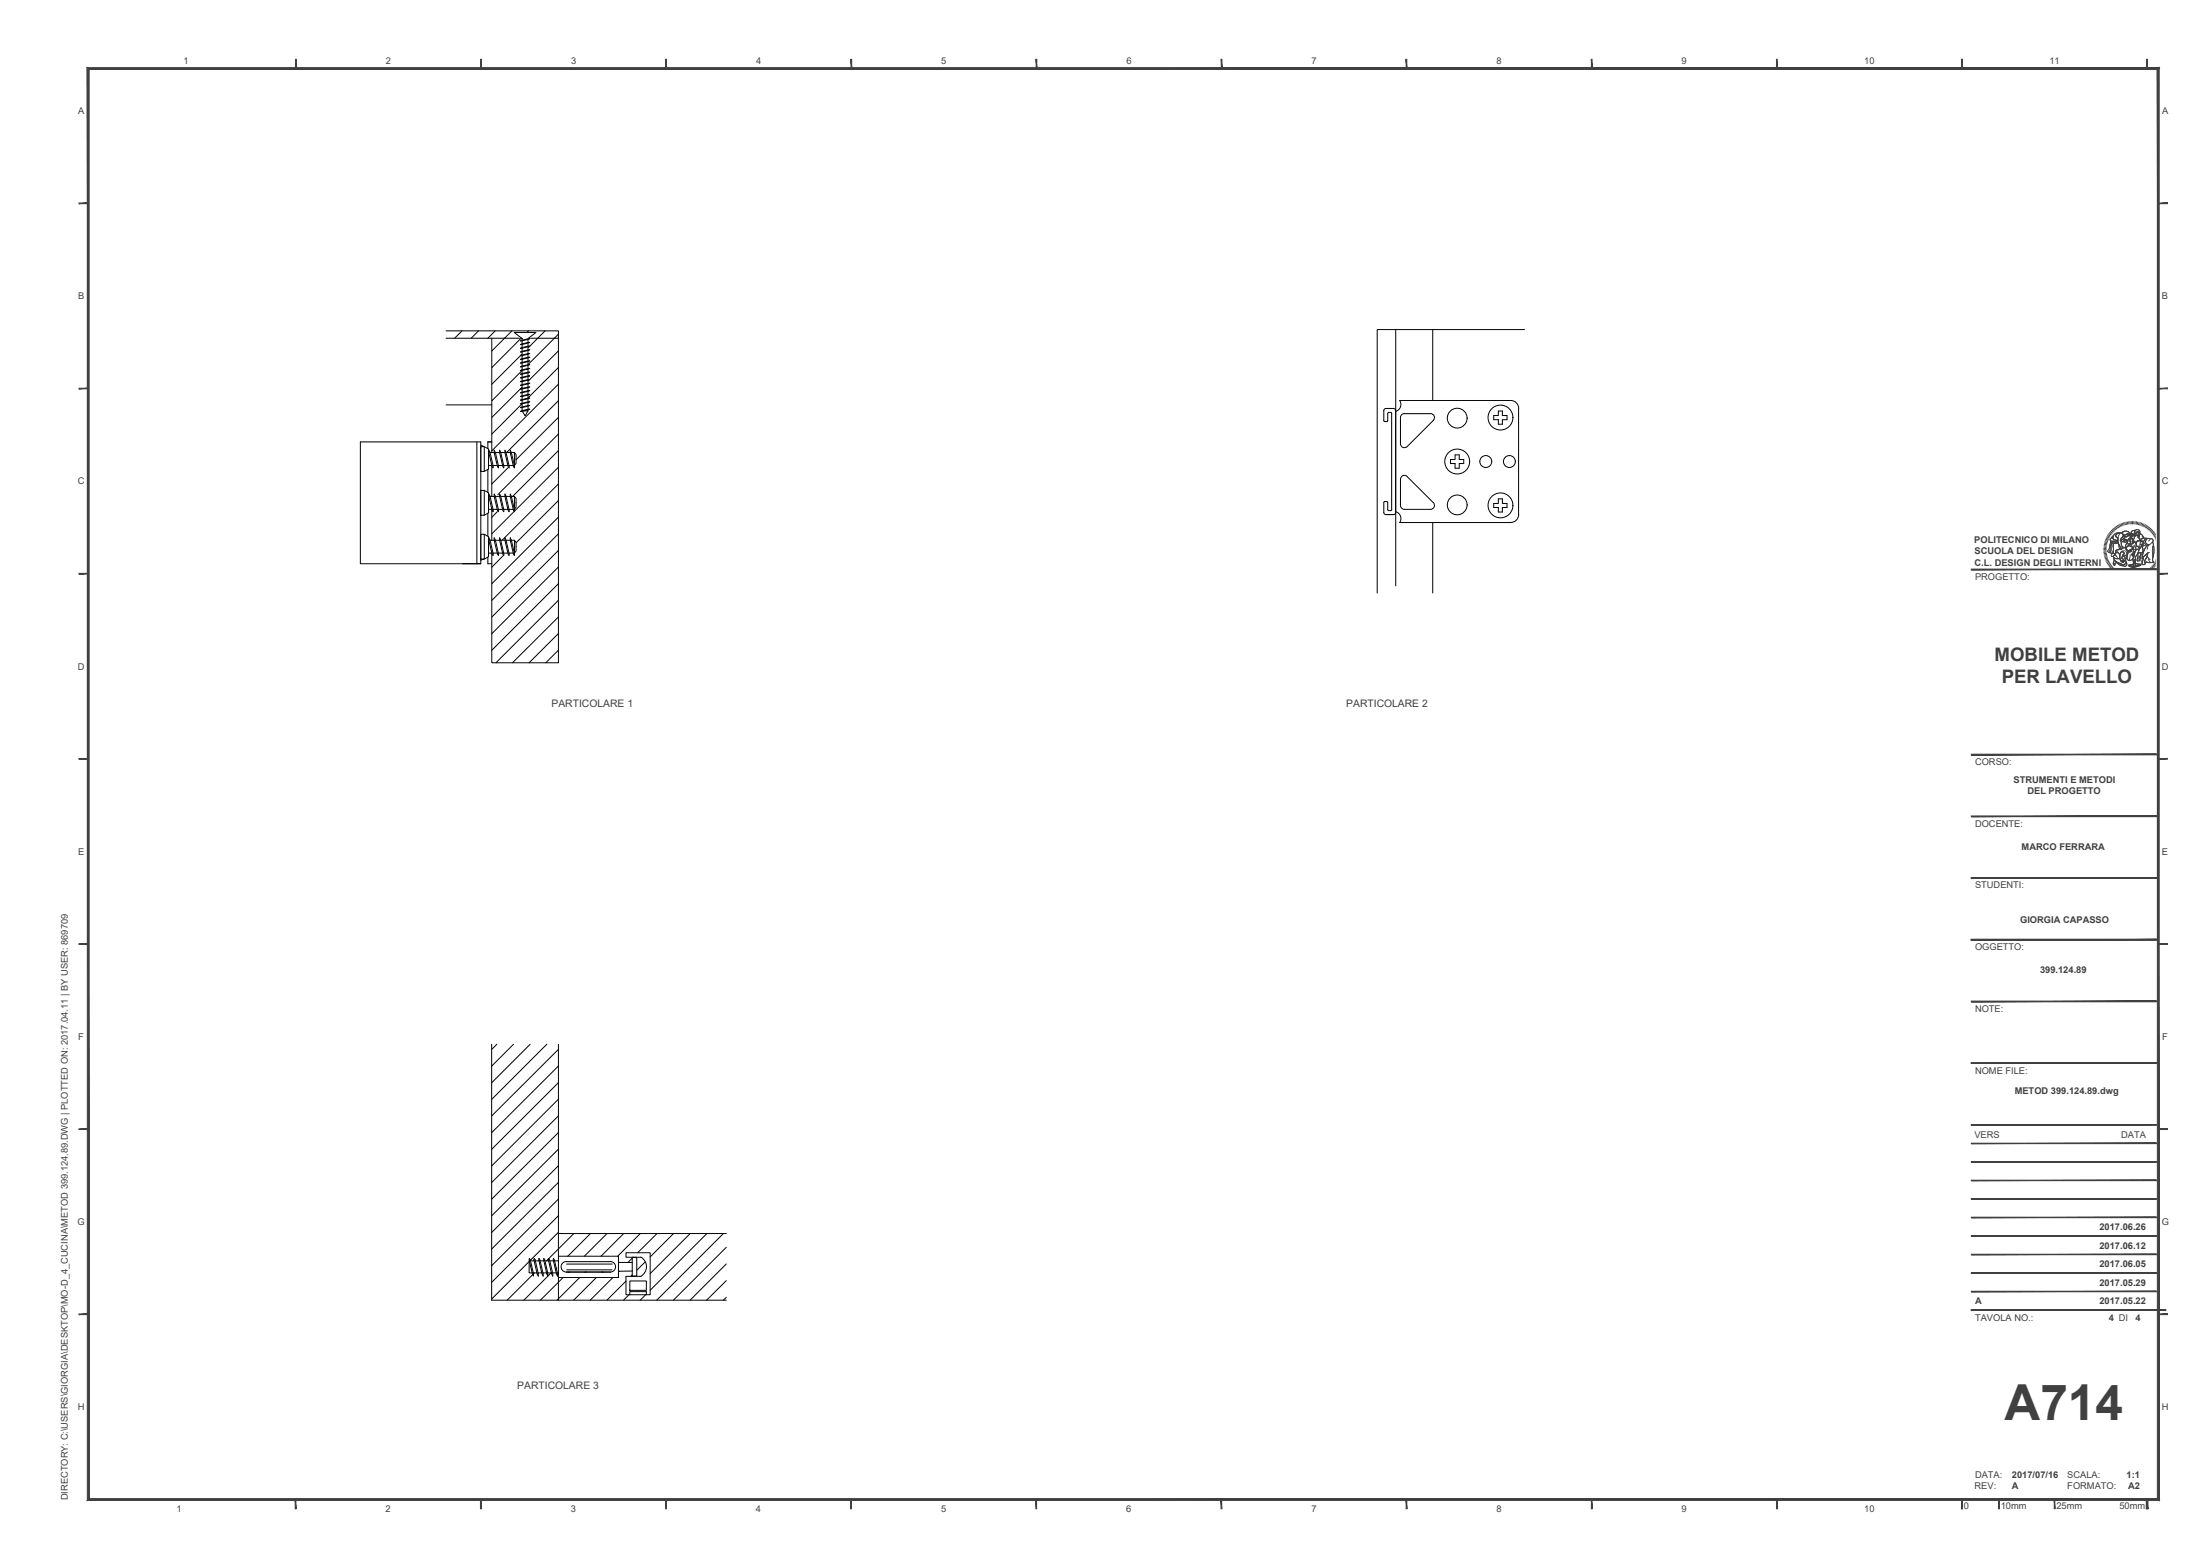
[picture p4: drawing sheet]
<svg xmlns="http://www.w3.org/2000/svg" width="594mm" height="420mm" viewBox="0 0 594 420" stroke-linecap="round" stroke-linejoin="round" font-family="sans-serif">
<!-- layer: 0 -->
<g fill="none" stroke="#000" stroke-width=".27">
<path d="M120.5 89.3h30.3v2h-7.5M120.5 91.3h19.8M132.8 91.3v30.9M150.8 91.3v87.7h-18v-29.6M376.9 89h-5v71.1M386.9 89h24.8M120.5 109.3h12.3M386.9 108.1v-19.1h-10v69.2M132.8 125.7v8.3M132.8 137.5v8.4M386.9 141.1v19M132.8 282v69.1h63.3"/>
<path d="M150.8 282v57.2M150.8 333.1h45.3M150.8 345v6.1"/>
</g>
<!-- layer: costr -->
<g fill="none" stroke="#000" stroke-width=".27">
<path d="M124.8 89.3l-2 2M129.2 89.3l-2 2M133.7 89.3l-2 2M138.2 89.3l-5.4 5.5M140.8 91.3l-8 8M140.9 95.7l-8.1 8.1M142.7 89.3l-.4 .5M147.2 89.3l-4.5 4.5M150.8 90.2l-8.1 8.1M150.8 94.7l-8.1 8.1M150.8 99.2l-8.1 8.1M140.9 100.1l-8.1 8.1"/>
<path d="M140.9 104.6l-8.1 8.1M140.9 109.1l-8.1 8.1M150.8 103.7l-18 18M150.8 108.2l-14 14M150.8 112.7l-11.4 11.4M150.8 117.2l-16.4 16.4M134.3 138.2l-1.5 1.5M137.2 126.3l-4.4 4.4M138.8 138.2l-6 6M150.8 121.7l-12.3 12.3M150.8 126.2l-11.8 11.7M150.8 130.7l-15.2 15.2"/>
<path d="M150.8 135.2l-11.4 11.4M150.8 139.6l-18 18M136 150l-3.2 3.2M150.8 144.1l-18 18M150.8 148.6l-18 18M150.8 153.1l-18 18M150.8 157.6l-18 18M150.8 162.1l-16.9 16.9M150.8 166.6l-12.4 12.4M150.8 171.1l-7.9 7.9M150.8 175.6l-3.4 3.4M134.2 282l-1.4 1.4"/>
<path d="M138.7 282l-5.9 5.9M143.2 282l-10.4 10.4M147.7 282l-14.9 14.9M150.8 283.3l-18 18M150.8 287.8l-18 18M150.8 292.3l-18 18M150.8 296.8l-18 18M150.8 301.3l-18 18M150.8 305.8l-18 18M150.8 310.3l-18 18M150.8 314.8l-18 18M150.8 319.3l-18 18"/>
<path d="M148.1 339.9l-.5 .6M150.8 323.8l-18 18M150.8 328.3l-18 18M150.8 332.7l-7.6 7.6M154.9 333.1l-6.7 6.8M159.4 333.1l-6.1 6.1M163.9 333.1l-6.1 6.1M168.4 333.1l-6.1 6.1M170.7 339.7l-1.1 1.2M171 339.5h-.1M172.9 333.1l-6.1 6.1M177.4 333.1l-5.2 5.2"/>
<path d="M181.9 333.1l-6.3 6.3M186.4 333.1l-10.8 10.8M190.9 333.1l-15.3 15.3M195.3 333.1l-17.9 18M196.1 336.8l-14.3 14.3M142.9 340.6l-10.1 10.2M143.9 344.2l-6.9 6.9M144.3 343.7l-.3 .3M148.8 343.7l-7.3 7.4M150.1 342.4h.1M152 345l-6.1 6.1M153.5 343.5h.1"/>
<path d="M156.5 345l-6.1 6.1M158 343.5h.1M161 345l-6.1 6.1M162.5 343.5h.1M165.5 345l-6.1 6.1M167.2 343.3l-.2 .2M169 345.9l-5.1 5.2M169.9 349.6l-1.5 1.5M170.7 344.2l-.4 .4M174.2 340.7l-2.3 2.3M174.4 349.6l-1.5 1.5M196.1 341.3l-9.8 9.8"/>
<path d="M196.1 345.8l-5.3 5.3M196.1 350.3l-.8 .8"/>
</g>
<!-- layer: meccanismi -->
<g fill="none" stroke="#000" stroke-width=".27">
<path d="M97.3 119.3h32.5v32.9h-32.5zM128.8 119.3v32.9M132.8 119.3h-1.1v1.8M373.9 113.8l-.2-.2v-3l.5-.3 2.3 .1 .4 .4v27.6l-.2 .4-.4 .1M374.5 113.8h-.6h.6M374.5 113.8l.2-.2 .1-2.1 .2-.1h.6l.2 .1v26.2l-.2 .2-.8-.2-.1-2-.2-.3M379.2 111.7h7.1M379.3 111.7a1.08 1.08 0 0 0-1.1 1.1v7a1.08 1.08 0 0 0 .6 1 1.08 1.08 0 0 0 1.2-.2l7-7.1M386.3 111.7a1.08 1.08 0 0 1 1 .6 1.08 1.08 0 0 1-.3 1.2M410.1 110.3v28.6M410.1 110.3a2.14 2.14 0 0 0-2.1-2.2h-30a1.91 1.91 0 0 1-1.1 3M129.8 120.2l.8 .3"/>
<path d="M131.7 126.8v6.2M131.7 138.6v6.2M373.9 135.4l-.2 .3v2.7l.1 .4 .4 .1M374.2 138.9h2.1h-2.1M374.5 135.4h-.6h.6M376.9 138.2a1.91 1.91 0 0 1 1.1 2.9h30a2.14 2.14 0 0 0 2.1-2.2M378.2 129.4a1.08 1.08 0 0 1 .6-1 1.08 1.08 0 0 1 1.2 .3l7 7M378.2 129.5v7M387 135.7a1.08 1.08 0 0 1 .3 1.2 1.08 1.08 0 0 1-1 .6h-7a1.08 1.08 0 0 1-1.1-1M124.9 152.2h4.9M130.6 151l-.8 .3M131.7 150.4v1.8h1.1"/>
<circle cx="393.5" cy="112.9" r="2.67"/>
<circle cx="393.5" cy="136.3" r="2.67"/>
<circle cx="401.2" cy="124.6" r="1.61"/>
<circle cx="407.6" cy="124.6" r="1.61"/>
</g>
<!-- layer: viti -->
<g fill="none" stroke="#000" stroke-width=".27">
<path d="M138.9 89.8h5.8l-2.1 1.6v19.6h-1.6v-19.6zM140.5 92.1l2.5-.6zM140.5 93.1l2.5-.6zM140.5 94.1l2.5-.6zM140.5 95.1l2.5-.6zM140.5 96.1l2.5-.6zM140.5 97.1l2.5-.6zM140.5 98.1l2.5-.6zM140.5 99.1l2.5-.6zM140.5 100.1l2.5-.6zM140.5 101.1l2.5-.6zM140.5 102.1l2.5-.6z"/>
<path d="M140.5 103.1l2.5-.6zM140.5 104.1l2.5-.6zM140.5 105.1l2.5-.6zM140.5 106l2.5-.5zM140.5 107l2.5-.5zM140.5 108l2.5-.5zM140.5 109l2.5-.5zM140.5 110l2.5-.5zM140.5 111.1l2.5-.6zM141 111l.8 1.3 .8-1.3M403.4 112.2h1.2v-1.2h1.1v1.2h1.2v1.1h-1.2v1.2h-1.1v-1.2h-1.2zM129.8 120.6h1v6.7h-1z"/>
<path d="M129.8 132.4h1v6.7h-1zM130.8 120.6l1.1 .6v5.5l-1.1 .6M130.8 132.4l1.1 .7v5.4l-1.1 .6M131.9 122.2h7v3.5h-7M131.9 134h7v3.5h-7M132 121.6l.3 .6 .8 4.1-.2-.3zM132 133.4l.3 .6 .8 4.2-.2-.3zM133.5 121.6l.3 .6 .8 4.1-.2-.3-.9-3.7zM133.5 133.4l.3 .6 .8 4.2-.2-.3-.9-3.8zM134.9 121.6l.3 .6 .8 4.1-.2-.3-.9-3.7zM134.9 133.4l.3 .6 .8 4.2-.2-.3zM136.4 121.6l.2 .6 .9 4.1-.3-.3-.8-3.7z"/>
<path d="M136.4 133.4l.2 .6 .9 4.2-.3-.3zM137.8 121.6l.3 .6 .8 4.1-.2-.3-.9-3.7zM137.8 133.4l.3 .6 .8 4.2-.2-.3zM138.9 122.2l.5 .6v2.3l-.5 .6M138.9 134l.5 .6v2.3l-.5 .6M392.9 122.8h1.1v1.3h1.3v1.1h-1.3v1.2h-1.1v-1.2h-1.2v-1.1h1.2zM403.4 135.9h1.2v-1.2h1.1v1.2h1.2v1.1h-1.2v1.3h-1.1v-1.3h-1.2zM129.8 144.3h1v6.7h-1zM130.8 144.3l1.1 .6v5.4l-1.1 .7M131.9 145.9h7v3.5h-7M132 145.2l.3 .7 .8 4.1-.2-.3zM133.5 145.2l.3 .7 .8 4.1-.2-.3-.9-3.8z"/>
<path d="M134.9 145.2l1.2 4.4-.1 .4-.2-.3-.9-3.8zM136.4 145.2l1.1 4.4v.4l-.3-.3-.8-3.8zM137.8 145.2l1.2 4.4-.1 .4-.2-.3-.9-3.8zM138.9 145.9l.5 .5v2.4l-.5 .6M143 339.8l.2 .3 .8 3.8v.7l-.2-.6zM144.3 339.8l.2 .3 .9 3.8v.7l-.4-.6-.8-3.8zM145.5 339.8l.3 .3 .9 3.8v.7l-.3-.6zM146.9 339.8l.2 .3 .9 3.8v.7l-.3-.6zM148.2 339.8l.2 .3 .9 3.8v.7l-.3-.6-.9-3.8zM149.5 339.8l.2 .3 .8 3.8v.7l-.2-.6zM150.8 339.2h16.2v5.8h-16.2zM170.7 339.5h1.2v5.1h-1.2z"/>
<path d="M173.1 339.4a3 3 0 0 1 0 5.2h-4.1v5h6.6v-11.3h-6.6v1.2h4.1M150.8 340.5h-7.9v3.2h7.9M153 341.3h12.3M153 342.9h12.3M153.2 343.5a1.42 1.42 0 0 1-1.7-1.4 1.42 1.42 0 0 1 1.5-1.4h11.9a1.41 1.41 0 0 1 1.3 1.4 1.41 1.41 0 0 1-1.3 1.4h-11.9M167 340.9h3.7M170.1 349.6v-.8h4.4v.8M170.1 345.9h4.4v2.5h-4.4zM170.8 343.2l-3.8 .1"/>
<circle cx="405.2" cy="112.8" r="3.4"/>
<circle cx="393.5" cy="124.6" r="3.4"/>
<circle cx="405.2" cy="136.5" r="3.4"/>
</g>
<!-- layer: G-ANNO-LOGO -->
<g fill="none" stroke="#404040" stroke-width=".27">
<path d="M568.1 148.4h.7M568.1 148.1h.7M568.1 147.7l.7 .1M568.2 147.4h.6M568.2 147l.7 .1M568.3 146.7l.6 .1M568.4 146.3l.6 .2M568.5 146l.6 .2M568.6 145.6l.7 .3M568.8 145.3l.6 .3M568.8 148.8h-.7M568.8 149.1h-.7"/>
<path d="M568.8 149.4l-.6 .1M568.9 149.7l-.7 .2M568.9 145l.6 .3M568.9 150l-.6 .2M569 150.4l-.6 .1M569.1 144.7l.6 .3M569.1 150.7l-.6 .2M569.2 151l-.6 .2M569.3 144.4l.5 .3M569.3 151.3l-.6 .2M569.5 144.1l.5 .3M569.5 151.6l-.6 .3"/>
<path d="M569.6 151.9l-.5 .3M569.7 143.8l.5 .4M569.8 152.1l-.6 .4M569.9 143.5l.5 .4M570 152.4l-.6 .4M570 146l.8 .1a.67 .67 0 0 0 1.1-.1l.1 .6h-.4a1.44 1.44 0 0 1-1.7-.4zM570 146v.5M570.1 143.2l.5 .5M570.2 146.6l-.3 .4-.1 1.4-.4 .7 .4 .2M570.2 152.7l-.6 .4M570.4 143l.4 .5M570.4 152.9l-.6 .5"/>
<path d="M570.4 144.9l.2-.1a.64 .64 0 0 0 .4 1l.8 .2a.8 .8 0 0 1-1.1 .1l-.5 .1-.4-.3zM570.4 146.6l.4 .1-.2 .4v2.3a.53 .53 0 0 1-.7-.2 .53 .53 0 0 1 .2-.7v-1.4zM570.4 146.6l-.1 .1a1.97 1.97 0 0 0-.2 1.8l-.3 .8 .7 .1M570.6 144.8l-.2 .1a.72 .72 0 0 0-.3 1.3l.7-.1a.67 .67 0 0 0 1-.1h.1M570.6 153.2l-.5 .4M570.6 142.7l.5 .5M570.7 144.6l.3-.2a1.59 1.59 0 0 1 1.5-.5h.1a1 1 0 0 0-1.2 1l.5 .3v.8l-1-.3a.64 .64 0 0 1-.3-.9zM570.7 150.2a1.19 1.19 0 0 0 1.7 .5M570.8 150.5l.7 .4 .9-.2 .5 .8-.1 .2 .2-.2 .2 .4v-.6l.2 .4-.1-.4 .4 .1-.3-.3a.53 .53 0 0 1-.3-.8l.1-.3 .4 .2 .3 1a.87 .87 0 0 1-.2 1.2 .87 .87 0 0 1-1.2-.2l-1.5-1zM570.8 150.5v.5l.6 .6 2.1 1M570.8 153.4l-.5 .5M570.8 146.7h.5a.9 .9 0 0 1 1.1 .7l.1 .9-.5 .1a.46 .46 0 0 0-.6 .2 .46 .46 0 0 0 .1 .6l-.3 .3a.46 .46 0 0 1-.6-.1 .46 .46 0 0 1 0-.6v-1.7z"/>
<path d="M570.8 146.7l-.2 .4 .1 2.3M570.9 142.5l.4 .5M570.9 151.2l1.6 1a1 1 0 0 0 1.6-.4 .66 .66 0 0 1 .1 1 .66 .66 0 0 1-1 0l-.5-.1-1.3-.8-.4 .3 .2 .2-.1 .2a.57 .57 0 0 1-.5-.5 .57 .57 0 0 1 .3-.6zM570.9 151.2l-.1 .5a.43 .43 0 0 0-.2 .6 .43 .43 0 0 0 .6 .2 .36 .36 0 0 1 0-.6 .36 .36 0 0 1 .5 .2 2.5 2.5 0 0 0 2.5 .6l.1-.5-.2-.4M571.1 153.6l-.5 .5M571.1 149.7a.5 .5 0 0 0-.8-.2 .5 .5 0 0 0 .1 .8 .73 .73 0 0 1 .7-.4 .73 .73 0 0 1 .6 .6h.1M571.2 142.3l.4 .5M571.3 153.9l-.4 .5M571.3 148.7l1.2-.4 .3 .1 .2-.4 .5-.1a1.01 1.01 0 0 1 1 .9 .99 .99 0 0 1-.2 1 .99 .99 0 0 1-1.1 .2l.2-.3a.28 .28 0 0 0 .3-.3 .28 .28 0 0 0-.3-.3 .47 .47 0 0 0-.6-.1 .47 .47 0 0 0-.2 .5l-.1 .2-.8-.6h-.4zM571.3 149.4l.5-.3a1.28 1.28 0 0 1 .6 1.6 1.15 1.15 0 0 1-1.8-.5l.7-.3-.1-.2zM571.4 144.4a1.03 1.03 0 0 1 1-.6 1.03 1.03 0 0 1 .9 .8v.1a1.5 1.5 0 0 0-.5 1.9 1.04 1.04 0 0 0 .7 1.3l-.5 .1-.1 .4a.39 .39 0 0 1-.4-.2 .39 .39 0 0 1 .1-.5l-.7-1.3v-1.2l-.1 .1a.53 .53 0 0 1-.4-.9zM571.5 142.1l.4 .5"/>
<path d="M571.6 154l-.4 .6M571.7 149l.7 .7M571.7 149.1l-.2 .1a.42 .42 0 0 0-.2 .7M571.8 141.9l.3 .6M571.8 154.2l-.4 .6M572 146.6l-2-.1-.2 .4a2.86 2.86 0 0 1-.7 2l.3 .2M572.1 141.7l.3 .6M572.1 154.4l-.4 .6M572.1 146.9l.2 1.5M572.3 144.2l-.3 .8-.1 1.2 .6 1.7a.3 .3 0 0 0 0 .4 .3 .3 0 0 0 .4 0l.1-.3 .5-.1-.2-.1a1.25 1.25 0 0 1-.6-1.6l-.1-.4 .2-.5a.77 .77 0 0 0 .5-.9 .77 .77 0 0 0-1-.5 1.69 1.69 0 0 0-1.8 1.4l.4 .4 .9 .3M572.4 154.6l-.3 .6M572.4 141.5l.3 .7"/>
<path d="M572.5 148.3l-.7 .2a.37 .37 0 0 0-.5 .2 .37 .37 0 0 0 .2 .5M572.6 143.9a.97 .97 0 0 0-1.2 1l.5 .3M572.7 154.7l-.3 .6M572.7 141.4l.3 .6M572.8 149l.2-.1a.54 .54 0 0 1 .6 .7l-.3 .1-.2 .6a.59 .59 0 0 0 .4 .9l.2 .2-.4-.1 .1 .4-.2-.4v.6l-.2-.4-.2 .2 .1-.2-.4-.6a1.96 1.96 0 0 1 .3-1.9zM572.8 145.3l.4-.4h.6l-.1 .5-1.1 .5zM572.8 149l.2-.1a.54 .54 0 0 1 .6 .7l-.3 .1-.2 .6a.59 .59 0 0 0 .4 .9l.2 .2-.4-.1 .2 .5-.3-.5v.6l-.2-.4-.2 .2 .1-.2-.4-.6a1.96 1.96 0 0 1 .3-1.9zM572.9 145.8l.7-.4 .3 .3-.3 .1 .1 .5h-.6zM572.9 145.8l.2 .5h.6M573 154.8l-.3 .7M573 143.9a1.17 1.17 0 0 1 2 .3 .77 .77 0 0 0-1.1 .2l-.6-.1M573.1 141.3l.2 .6"/>
<path d="M573.2 143.7l.5-.3 1 .2a.32 .32 0 0 1 .4 .3 .32 .32 0 0 1-.3 .3l-.3-.2-.6 .4a.72 .72 0 0 1-.8-.6zM573.2 155l-.2 .6M573.3 144.3l.7 .1 .5-.4a.45 .45 0 0 1 .2 .5 .45 .45 0 0 1-.3 .4l-.2 .1-.4-.2-.6 .1zM573.4 141.2l.2 .6M573.5 147.9a1.41 1.41 0 0 1 1.1 1.1v.5l-.4 .3M573.6 155.1l-.3 .6M573.6 145.8h.9l-.3 .1v.5a.42 .42 0 0 1-.6-.1 .42 .42 0 0 1 0-.5zM573.6 150.2l.3 1a.79 .79 0 0 1 .1 .9 .79 .79 0 0 1-.9 .3M573.7 145.4l.2 .3M573.7 145.2v.2l-1.1 .5M573.7 148.7l-.7 .2M573.7 141l.2 .7"/>
<path d="M573.8 144.9l-.3 .5M573.9 155.2l-.2 .6M573.9 148.4l.8 .5M574 145.7a.34 .34 0 0 0-.5 .2 .34 .34 0 0 0 .2 .4l.5 .1v-.5l.3-.1-.7 .1M574 148.9a.7 .7 0 0 1 .2 .9 .7 .7 0 0 1-1 .2M574.1 147.8l.6-.4h.6a.66 .66 0 0 1 .5 1h-.6a.55 .55 0 0 1-.5 .4 .55 .55 0 0 1-.5-.5zM574.1 150.7l.8 .7M574.1 148.1a.9 .9 0 0 1 1-.7 .9 .9 0 0 1 .8 .9h-.3l-1.1 .4M574.1 141l.1 .6M574.2 155.3l-.1 .6M574.3 144.8l.1 .1M574.4 144.4l.2 .1"/>
<path d="M574.4 146.7a1.21 1.21 0 0 0-.5 1.3M574.4 150.1l.1 .9M574.4 140.9l.2 .7M574.5 144.4l-.1 .1M574.5 148.7l1.2-.4-.1 .2a.54 .54 0 0 1-.8 .5zM574.5 155.3l-.1 .7M574.6 148.7l.2 .3a.74 .74 0 0 0 .9-.6l.3-.2-.2-.4-.6-.4h-.5l-.6 .7-.2-.1 .3-1.1 .2-.2 .3 .2h1l.5-.4v-.3l.6 .2-.1 .4 .3 .6-.3 .5 .2 .5-.4 .6-.5 .3-.1 .4h-.3l.1 .2h.4l-.1 .4 .2-.3-.2 1.2-1.1 .2-.8-.7 .3-.6 .2-1.1M574.6 149.5l-.4 1-.3 .4M574.8 144.6l.9-.2a.34 .34 0 0 1-.1 .6 .34 .34 0 0 1-.5-.3zM574.8 145.5l.3-.2a.98 .98 0 0 1 1.1 1l-.1 .4-.3-.4a.53 .53 0 0 0 0-.8 .53 .53 0 0 0-.8 .1v.1a.75 .75 0 0 1 0 1.2 .46 .46 0 0 1-.6-.2 .46 .46 0 0 1 .2-.6zM574.8 144.3l-.2 .5-.4 .2-.4-.2-.6 .2M574.8 140.9l.1 .6"/>
<path d="M574.8 155.4l-.1 .6M574.9 152.6l2-.4 1.2 .2-2.1 .6zM574.9 152.6l1.1 .4v.3l-1.1-.4zM575.1 145.4a.81 .81 0 0 1 .8 .3 .81 .81 0 0 1 0 .9l-.2 .3h-.5zM575.2 140.8v.7M575.2 155.4l-.1 .7M575.2 144.4a.39 .39 0 0 1 .6-.3 .39 .39 0 0 1 .1 .6h-.1M575.2 148.9h.1M575.2 149.8l-.3 1.6 1.1-.2M575.3 144.2a.4 .4 0 0 1 .6-.1 .4 .4 0 0 1-.1 .6l-.1-.3h-.5zM575.3 148.5l.2 .1M575.3 148.8l.1 .1"/>
<path d="M575.4 148.6h-.1M575.4 145.6h.1M575.5 145.6l-.2 .1M575.5 155.4v.7M575.5 140.8v.7M575.6 144.5l-.4-.1-.4 .2h.2a.38 .38 0 0 0 .4 .3 .38 .38 0 0 0 .3-.4l-.1-.1 .1 .2M575.6 149.6l.3 .1 .2-.6 .4-.1-.4 1.3v-.4h-.4zM575.6 146.9v.7M575.7 148.4a.57 .57 0 0 1-.4 .5 .57 .57 0 0 1-.6-.1M575.7 145.4l.2 .3-.1 .1M575.8 155.4v.7M575.8 145.6a.42 .42 0 0 0-.6-.3 .42 .42 0 0 0 0 .7 .5 .5 0 0 1 .1 .7 .5 .5 0 0 1-.7 .1l-.2-.2 .2-.3a.84 .84 0 0 1 .2-.9 .84 .84 0 0 1 .9-.1l.5 .9a.24 .24 0 0 1 0 .4 .25 .25 0 0 1-.4-.3"/>
<path d="M575.9 140.8l-.1 .7M575.9 145.9l-.2 .1M575.9 145.7l.1 .5h-.8M575.9 146.6l-.2 .3h-.5M576 153l2.1-.6v.3l-2.1 .6zM576 153v.3M576.1 144.6l.1-.1 .1 .4-.2 .9M576.1 149.5l-.1 .8 .2-.3M576.1 149.1h.1M576.1 155.4l.1 .7M576.2 144.2l.1 .4M576.2 146.2l-.1-.4 .2-.9-.3-.6a.55 .55 0 0 1-.5-.7 .55 .55 0 0 1 .7-.4l.4 .1a1.3 1.3 0 0 0-.1 1.4h.1l.1-.4a.39 .39 0 0 0 .3 .3 .39 .39 0 0 0 .4-.1l-.1 .6h.3a.46 .46 0 0 1 .2 .6 .46 .46 0 0 1-.5 .3l-.5 .4"/>
<path d="M576.2 140.8v.7M576.3 149.5l-.2 .3M576.3 147.2l-.2 1.3M576.3 146.4l.4 .2M576.3 151.3l.2-.1 .2 1-.3-.5-.3 .7zM576.4 148.4l-.4 .4 .1 .4M576.5 155.4v.7M576.5 149l-.4 .1-.2 .6h-.3l.3 .3 .2-.1M576.5 147.3l-.4 .8M576.6 143.3a.79 .79 0 0 0-1.1 .7M576.6 140.9l-.1 .6M576.7 143.2l.7-.2 .5 .6-.1 .8-.4 .8v-.7l.3-.5-.3-.5a1 1 0 0 0-.8 1.3h-.2l.1-.1a1.24 1.24 0 0 1 .2-1.5z"/>
<path d="M576.7 144.3a.39 .39 0 0 0 .3 .3 .39 .39 0 0 0 .4-.1M576.7 143.2a.7 .7 0 0 1 .8-.1 .7 .7 0 0 1 .3 .7l-.1 1.1-.3 .3v-.8l.3-.4a.37 .37 0 0 0-.2-.4 .37 .37 0 0 0-.4 .1l-.4 .3-.1 .7-.2 .1 .1-.1a1.24 1.24 0 0 1 .2-1.5zM576.8 155.3l.1 .7M576.8 146.4a1.51 1.51 0 0 1 2.1 0 1.24 1.24 0 0 1-1.5 1.4l-.6-.7zM576.8 144l.3 .1M576.9 143.7l.6-.2 .2 .5-.3 .5a.46 .46 0 0 1-.7-.1 .46 .46 0 0 1 .2-.7zM576.9 148.4l.8-.1-.4 1-.7 1.1 .1 .7-.4 .2-.2 .5-.2-.9zM576.9 148.4l-1 2.5 .2 .9-.1 .9 .4-1 .3 .8-.2-1.3-.4 .6M576.9 144.4l.2 .1M576.9 147.4l-.2 .4 .1 .6 .9-.2 .5-.6M576.9 140.9l-.1 .7M576.9 144.1h.1"/>
<path d="M577 144.4h.1M577.1 155.3l.1 .7M577.3 140.9l-.1 .7M577.3 144.2l.2 .1M577.4 149.3l.8-.1-.2 .8a.92 .92 0 0 0-.2 1.3l-.3 .2-.4-.1zM577.4 144.2v.1M577.4 155.2l.2 .7M577.6 145l.3 .7M577.6 147.5h.1M577.6 141l-.1 .7M577.7 145.9l.8-.5h1l-.7 .9zM577.7 148.2l-.4 1.1-.7 1.1v.9"/>
<path d="M577.7 155.1l.2 .7M577.8 147.4l-.3 .1M577.8 144l.6 .4 .6 .9-.3 .1a.65 .65 0 0 1-1 0 .65 .65 0 0 1 0-.9zM577.8 144l.6 .4 .3 .6M577.8 147.7l-.1 .1M578 141.1l-.2 .7M578 155l.3 .7M578.1 152.4v.3l-2.1 .6-1.1-.4v-.3l1.1 .4 2.1-.6-1.2-.2-2 .4M578.2 149.2l-.2 .8a.89 .89 0 0 0-.2 1.3l-.3 .2-.4-.1 .2-2M578.3 141.2l-.2 .7M578.3 154.9l.3 .7M578.4 147.3l.3 .1-.2 1.8-1.2 .1 .4-1.1z"/>
<path d="M578.4 147.1l-.1 .4M578.4 146.1l.3 .1 .2 .3M578.4 144.9l.6 .4M578.5 149.2l-1.2 .1M578.5 150.5v.4l.2 .1M578.7 147.4l-.1 .4a2.71 2.71 0 0 1-.4 2.2 1.76 1.76 0 0 0 .2 1.8h.1M578.7 141.4l-.3 .6M578.7 154.8l.2 .6M578.8 150.3l1.2-1-.4 1.3-.5 .8v.5a.38 .38 0 0 1-.2 .6 .38 .38 0 0 1-.5-.5zM578.9 146.3a1.04 1.04 0 0 1 .6-.9 1.04 1.04 0 0 1 1.1 .1 .56 .56 0 0 1 .8 .2 .56 .56 0 0 1-.3 .8 1.22 1.22 0 0 1-1.1 .8 1.22 1.22 0 0 1-1.1-.7v-.1M578.9 146.5l-.6 .9a.77 .77 0 0 1-1.3 0l-.2-.5a.69 .69 0 0 1 .5-.8 .69 .69 0 0 1 .8 .3l-.1 .1a.31 .31 0 0 0-.2 .4 .31 .31 0 0 0 .4 .2l.3-.4-.1-.6-1.1-.1a.65 .65 0 0 0-.5 .9M578.9 148.1l.1 .5"/>
<path d="M578.9 154.7l.3 .6M579 141.5l-.3 .6M579.2 154.5l.4 .6M579.3 141.7l-.3 .6M579.4 147.3l-.9 .1M579.4 151.5l.6 .4M579.5 154.3l.4 .6M579.6 145.4l-1.3 .1-.6 .4M579.6 141.9l-.3 .5M579.8 150.3l.8 .9M579.8 154.2l.4 .5M579.8 147.3a6.4 6.4 0 0 0-1.4 3.4l1.5-1.4 .5-.1"/>
<path d="M579.9 145.4l.7 .2a.52 .52 0 0 1 .7 .1 .52 .52 0 0 1 0 .7 8.3 8.3 0 0 1 0 4.8l.3 .7h-2.5v-.5l.5-.8 .4-1.3-1.6 1.4a6.1 6.1 0 0 1 1.5-3.4l.4-.2a.92 .92 0 0 1-.9-.7 .92 .92 0 0 1 .5-1zM579.9 145.4h-.1a.89 .89 0 0 0-.4 1.1 .89 .89 0 0 0 .9 .6M579.9 142l-.4 .6M580 149.3l-.3 1-.6 1.1 .2 .7a.45 .45 0 0 1-.5 .4 .45 .45 0 0 1-.4-.4l.4-1.8M580 153.9l.4 .6M580.1 147.3l-.3 1M580.2 150.7l.2 .9 .4 .3M580.2 142.2l-.4 .6M580.3 153.8l.4 .5M580.5 145.8l-.3 .3M580.5 142.4l-.4 .6M580.5 153.5l.5 .5"/>
<path d="M580.7 153.3l.5 .5M580.8 142.7l-.5 .5M581 153.1l.5 .4M581 142.9l-.4 .5M581.2 152.8l.5 .4M581.2 147.4l.1 3.4M581.3 143.2l-.5 .4M581.3 146.3l.2 .7a9.3 9.3 0 0 1-.2 4.1l.3 .8h-2.5M581.4 152.6l.5 .3M581.5 143.4l-.5 .5M581.6 152.3l.5 .4M581.7 143.7l-.5 .4"/>
<path d="M581.7 152l.6 .4M581.9 151.7l.6 .3M582 144l-.6 .4M582.1 151.4l.6 .3M582.2 144.3l-.6 .4M582.2 151.1l.6 .3M582.3 150.9l.6 .2M582.3 144.6l-.5 .3M582.4 150.5l.7 .2M582.5 150.2l.7 .2M582.5 144.9l-.6 .3M582.6 149.9l.6 .1"/>
<path d="M582.6 149.6l.7 .1M582.7 145.2l-.6 .3M582.7 149.3h.6M582.7 148.9l.7 .1M582.7 148.7h.7M582.7 148.4h.7M582.8 145.6l-.6 .2M583 145.9l-.7 .2M583.1 146.2l-.7 .2M583.2 146.6l-.7 .1M583.2 146.9l-.6 .2M583.3 147.3l-.7 .1"/>
<path d="M583.3 147.6l-.6 .1M583.4 148h-.7"/>
</g>
<!-- layer: G-ANNO-TTLB -->
<g fill="#fff" stroke="#fff" stroke-width=".27">
<path d="M557.3 153.8l30.7 4.3h-30.7z"/>
<path d="M557.3 153.8l30.7 4.2-5.7-4.2zM557.3 153.8l30.7 4.3z"/>
<path d="M582.3 139.2l5.7 .2zM582.3 139.2l5.7 .2-5.7 14.4zM588 139.4l-5.7 14.4 5.7 4.2z"/>
</g>
<path d="M588 139.2h-5.7v14.6h-25v4.3h30.7" fill="none" stroke="#fff" stroke-width=".27"/>
<g fill="#404040" stroke="#404040" stroke-width=".27">
<path d="M582.3 353.8h2.5v-.2zM582.3 353.6h2.5l-2.5 .2z"/>
<path d="M532.3 353.6v.2l50-.2zM532.3 353.8l50-.2v.2z"/>
<path d="M532.3 353.6v.2l50-.2zM532.3 353.8l50-.2v.2z"/>
<path d="M532.3 348.7h50zM532.3 348.8l50-.1z"/>
<path d="M532.3 343.7h50zM532.3 343.8l50-.1z"/>
<path d="M532.3 338.7h50zM532.3 338.8l50-.1z"/>
<path d="M532.3 333.7h50zM532.3 333.8l50-.1z"/>
<path d="M532.3 328.7h50zM532.3 328.8l50-.1z"/>
<path d="M532.3 323.7h50zM532.3 323.8l50-.1z"/>
<path d="M532.3 318.7h50zM532.3 318.8l50-.1z"/>
<path d="M532.3 313.7h50zM532.3 313.8l50-.1z"/>
<path d="M532.3 220.5h50v-.2zM532.3 220.3h50l-50 .2z"/>
<path d="M532.3 237.2h50v-.2zM532.3 237h50l-50 .2z"/>
<path d="M532.3 237v.2l50-.2zM532.3 237.2l50-.2v.2z"/>
<path d="M532.3 253.7v.1l50-.1zM532.3 253.8l50-.1v.1z"/>
<path d="M532.3 153.9h50v-.2zM532.3 153.7h50l-50 .2z"/>
<path d="M532.3 253.7v.1l50-.1zM532.3 253.8l50-.1v.1z"/>
<path d="M532.3 270.3v.2l50-.2zM532.3 270.5l50-.2v.2z"/>
<path d="M532.3 253.7v.1l50-.1zM532.3 253.8l50-.1v.1z"/>
<path d="M532.3 253.7v.1l50-.1zM532.3 253.8l50-.1v.1z"/>
<path d="M532.3 203.8h50v-.2zM532.3 203.6h50l-50 .2z"/>
<path d="M532.3 287v.2l50-.2zM532.3 287.2l50-.2v.2z"/>
<path d="M532.3 287v.2l50-.2zM532.3 287.2l50-.2v.2z"/>
<path d="M532.3 308.7h50zM532.3 308.8l50-.1z"/>
<path d="M532.3 303.7v.1l50-.1zM532.3 303.8l50-.1v.1z"/>
<path d="M582.3 353.8h2.5v-.2zM582.3 353.6h2.5l-2.5 .2z"/>
<path d="M429.7 16l.2 2.5v-2.5zM429.7 16l.2 2.5h-.2z"/>
<path d="M23.6 18.3l.5 386.4v-385.9zM23.6 18.3l.5 386.4-.5 .5zM24.1 404.7l-.5 .5 559-.5zM23.6 405.2l559-.5 .5 .5zM582.6 18.8v385.9l.5 .5zM583.1 18.3v386.9l-.5-386.4zM24.1 18.8h558.5l.5-.5zM23.6 18.3h559.5l-559 .5z"/>
<path d="M379.7 16l.2 2.5v-2.5zM379.7 16l.2 2.5h-.2z"/>
<path d="M479.7 16l.2 2.5v-2.5zM479.7 16l.2 2.5h-.2z"/>
<path d="M529.7 16l.2 2.5v-2.5zM529.7 16l.2 2.5h-.2z"/>
<path d="M21.3 105h2.5v-.2zM21.3 104.8h2.5l-2.5 .2z"/>
<path d="M21.3 55h2.5v-.2zM21.3 54.8h2.5l-2.5 .2z"/>
<path d="M21.3 205h2.5v-.2zM21.3 204.8h2.5l-2.5 .2z"/>
<path d="M21.3 255h2.5v-.2zM21.3 254.8h2.5l-2.5 .2z"/>
<path d="M21.3 305h2.5v-.2zM21.3 304.8h2.5l-2.5 .2z"/>
<path d="M21.3 355h2.5v-.2zM21.3 354.8h2.5l-2.5 .2z"/>
<path d="M21.3 155h2.5v-.2zM21.3 154.8h2.5l-2.5 .2z"/>
<path d="M329.8 16l.2 2.5v-2.5zM329.8 16l.2 2.5h-.2z"/>
<path d="M279.8 16l.2 2.5v-2.5zM279.8 16l.2 2.5h-.2z"/>
<path d="M229.8 16l.2 2.5v-2.5zM229.8 16l.2 2.5h-.2z"/>
<path d="M179.8 16l.2 2.5v-2.5zM179.8 16l.2 2.5h-.2z"/>
<path d="M129.8 16l.2 2.5v-2.5zM129.8 16l.2 2.5h-.2z"/>
<path d="M79.8 16l.2 2.5v-2.5zM79.8 16l.2 2.5h-.2z"/>
<path d="M429.7 404.9l.2 2.5v-2.5zM429.7 404.9l.2 2.5h-.2z"/>
<path d="M379.7 404.9l.2 2.5v-2.5zM379.7 404.9l.2 2.5h-.2z"/>
<path d="M479.7 404.9l.2 2.5v-2.5zM479.7 404.9l.2 2.5h-.2z"/>
<path d="M529.7 404.9l.2 2.5v-2.5zM529.7 404.9l.2 2.5h-.2z"/>
<path d="M329.7 404.9l.2 2.5v-2.5zM329.7 404.9l.2 2.5h-.2z"/>
<path d="M279.7 404.9l.2 2.5v-2.5zM279.7 404.9l.2 2.5h-.2z"/>
<path d="M229.7 404.9l.2 2.5v-2.5zM229.7 404.9l.2 2.5h-.2z"/>
<path d="M179.7 404.9l.2 2.5v-2.5zM179.7 404.9l.2 2.5h-.2z"/>
<path d="M129.7 404.9l.2 2.5v-2.5zM129.7 404.9l.2 2.5h-.2z"/>
<path d="M79.7 404.9l.2 2.5v-2.5zM79.7 404.9l.2 2.5h-.2z"/>
<path d="M579.7 16l.2 2.5v-2.5zM579.7 16l.2 2.5h-.2z"/>
<path d="M579.7 404.9l.2 2.5v-2.5zM579.7 404.9l.2 2.5h-.2z"/>
<path d="M582.8 104.8v.2l2.5-.2zM582.8 105l2.5-.2v.2z"/>
<path d="M582.8 54.8v.2l2.5-.2zM582.8 55l2.5-.2v.2z"/>
<path d="M582.8 204.8v.2l2.5-.2zM582.8 205l2.5-.2v.2z"/>
<path d="M582.8 254.8v.2l2.5-.2zM582.8 255l2.5-.2v.2z"/>
<path d="M582.8 304.8v.2l2.5-.2zM582.8 305l2.5-.2v.2z"/>
<path d="M582.8 354.8v.2l2.5-.2zM582.8 355l2.5-.2v.2z"/>
<path d="M582.8 154.8v.2l2.5-.2zM582.8 155l2.5-.2v.2z"/>
<path d="M529.7 404.9v2.5h.2zM529.7 404.9h.2v2.5z"/>
<path d="M539.7 404.9l.2 2.5v-2.5zM539.7 404.9l.2 2.5h-.2z"/>
<path d="M554.7 404.9l.2 2.5v-2.5zM554.7 404.9l.2 2.5h-.2z"/>
<path d="M579.6 404.9l.4 2.5v-2.5zM579.6 404.9l.4 2.5h-.4z"/>
</g>
<text font-size="13.4" fill="#404040" x="541.3" y="383.5">A714</text>
<g font-size="5" fill="#404040">
<text x="538.6" y="178.4">MOBILE METOD</text>
<text x="540.5" y="184.5">PER LAVELLO</text>
</g>
<g font-size="2.8" fill="#404040">
<text x="148.9" y="190.9">PARTICOLARE 1</text>
<text x="363.5" y="190.9">PARTICOLARE 2</text>
<text x="139.7" y="375.1">PARTICOLARE 3</text>
</g>
<g font-size="2.5" fill="#404040">
<text x="49.5" y="17.4">1</text>
<text x="104.2" y="17.4">2</text>
<text x="154.2" y="17.4">3</text>
<text x="204.2" y="17.4">4</text>
<text x="254.2" y="17.4">5</text>
<text x="304.2" y="17.4">6</text>
<text x="354.1" y="17.4">7</text>
<text x="404.1" y="17.4">8</text>
<text x="454.1" y="17.4">9</text>
<text x="503.4" y="17.4">10</text>
<text x="553.4" y="17.4">11</text>
<text x="21.1" y="30.8">A</text>
<text x="583.9" y="30.8">A</text>
<text x="21.1" y="80.8">B</text>
<text x="583.8" y="80.8">B</text>
<text x="21" y="130.8">C</text>
<text x="583.8" y="130.8">C</text>
<text x="533.1" y="146.7">POLITECNICO DI MILANO</text>
<text x="533.2" y="149.7">SCUOLA DEL DESIGN</text>
<text x="533.2" y="152.7">C.L. DESIGN DEGLI INTERNI</text>
<text x="533.3" y="156.5">PROGETTO:</text>
<text x="21" y="180.8">D</text>
<text x="583.7" y="180.8">D</text>
<text x="533.3" y="206.5">CORSO:</text>
<text x="543.7" y="211.4">STRUMENTI E METODI</text>
<text x="547.5" y="214.5">DEL PROGETTO</text>
<text x="533.3" y="223.2">DOCENTE:</text>
<text x="21.1" y="230.8">E</text>
<text x="545.9" y="229.6">MARCO FERRARA</text>
<text x="583.8" y="230.8">E</text>
<text x="533.3" y="239.9">STUDENTI:</text>
<text x="545.5" y="249.3">GIORGIA CAPASSO</text>
<text x="533.3" y="256.5">OGGETTO:</text>
<text x="550.9" y="262.7">399.124.89</text>
<text x="533.3" y="273.2">NOTE:</text>
<text x="21.1" y="280.8">F</text>
<text x="583.9" y="280.8">F</text>
<text x="533.3" y="289.9">NOME FILE:</text>
<text x="544" y="295.5">METOD 399.124.89.dwg</text>
<text x="533.2" y="307.2">VERS</text>
<text x="572.8" y="307.2">DATA</text>
<text x="20.9" y="330.8">G</text>
<text x="566.9" y="332.1">2017.06.26</text>
<text x="583.7" y="330.8">G</text>
<text x="566.9" y="337.1">2017.06.12</text>
<text x="566.9" y="347.1">2017.05.29</text>
<text x="566.9" y="342.1">2017.06.05</text>
<text x="533.3" y="352.1">A</text>
<text x="566.9" y="352.1">2017.05.22</text>
<text x="533.3" y="356.7">TAVOLA NO.:</text>
<text x="569.5" y="356.7">4 DI</text>
<text x="576.6" y="356.7">4</text>
<text x="21" y="380.8">H</text>
<text x="583.8" y="380.8">H</text>
<text x="533.3" y="399.2">DATA:</text>
<text x="543.3" y="399.1">2017/07/16</text>
<text x="558.3" y="399.1">SCALA:</text>
<text x="574.2" y="399.1">1:1</text>
<text x="18.4" y="405.1" transform="rotate(-90 18.4 405.1)">DIRECTORY: C:\USERS\GIORGIA\DESKTOP\MO-D_4_CUCINA\METOD 399.124.89.DWG | PLOTTED ON: 2017.04.11 | BY USER: 869709</text>
<text x="530.3" y="407.4">0</text>
<text x="533.2" y="402.1">REV:</text>
<text x="540.3" y="407.4">10mm</text>
<text x="543.3" y="402.1">A</text>
<text x="555.3" y="407.4">25mm</text>
<text x="558.3" y="402.1">FORMATO:</text>
<text x="572.3" y="407.4">50mm</text>
<text x="574.7" y="402.1">A2</text>
<text x="47.6" y="408.3">1</text>
<text x="104.1" y="408.3">2</text>
<text x="154.1" y="408.3">3</text>
<text x="204.1" y="408.3">4</text>
<text x="254.1" y="408.3">5</text>
<text x="304.1" y="408.3">6</text>
<text x="354.1" y="408.3">7</text>
<text x="404.1" y="408.3">8</text>
<text x="454.1" y="408.3">9</text>
<text x="503.4" y="408.3">10</text>
</g>
</svg>
